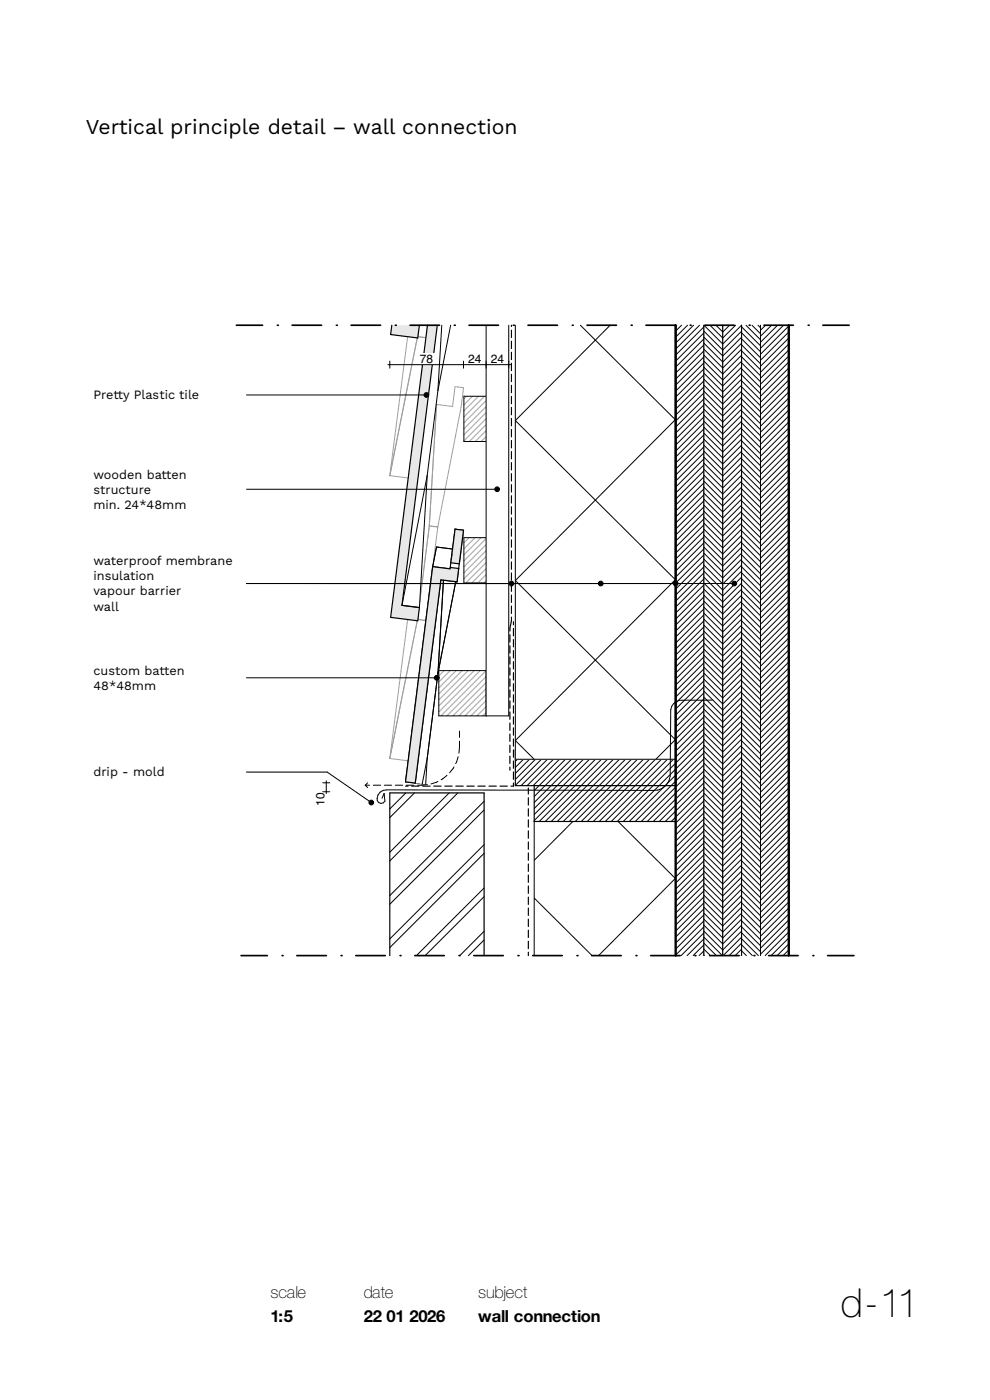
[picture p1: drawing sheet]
<svg xmlns="http://www.w3.org/2000/svg" width="210mm" height="297mm" viewBox="0 0 210 297" stroke-linecap="round" stroke-linejoin="round" font-family="sans-serif">
<path d="M99 84.1l-.6 .5M100.2 84.1l-1.8 1.8M101.5 84.1l-3.1 3.1M102.8 84.1l-4.4 4.3M103.2 92.5l-1.1 1.2M103.2 91.3l-2.4 2.4M103.2 90l-3.7 3.7M103.2 88.7l-4.8 4.8M103.2 87.5l-4.8 4.8M103.2 86.2l-4.8 4.8M103.2 84.9l-4.8 4.8" fill="none" stroke="#99a3a6" stroke-width=".21"/>
<path d="M98.4 84.1h4.8v9.6h-4.8z" fill="none" stroke="#000" stroke-width=".21"/>
<path d="M98.4 114.1h4.8v9.6h-4.8z" fill-rule="evenodd" fill="#fff"/>
<path d="M99.5 114.1l-1.1 1.1M100.8 114.1l-2.4 2.3M102 114.1l-3.6 3.6M103.2 119.3l-4.4 4.4M103.2 118l-4.8 4.8M103.2 116.7l-4.8 4.8M103.2 115.5l-4.8 4.8M103.2 114.2l-4.8 4.8M103.2 123.1l-.6 .6M103.2 121.8l-1.8 1.9M103.2 120.5l-3.1 3.2" fill="none" stroke="#99a3a6" stroke-width=".21"/>
<path d="M98.4 114.1h4.8v9.6h-4.8z" fill="none" stroke="#000" stroke-width=".21"/>
<path d="M93.1 142.3h10v9.6h-10z" fill-rule="evenodd" fill="#fff"/>
<g fill="none" stroke="#99a3a6" stroke-width=".21">
<path d="M94.2 142.3l-1.1 1.1M95.5 142.3l-2.4 2.4M96.8 142.3l-3.7 3.6M98 142.3l-4.9 4.9M99.3 142.3l-6.2 6.2M100.6 142.3l-7.5 7.5M101.8 142.3l-8.7 8.7M103.1 151.2l-.7 .7M103.1 149.9l-1.9 2M103.1 148.6l-3.2 3.3M103.1 147.4l-4.5 4.5M103.1 146.1l-5.8 5.8"/>
<path d="M103.1 144.8l-7 7.1M103.1 143.5l-8.3 8.4M103.1 142.3l-9.6 9.6"/>
</g>
<path d="M93.1 142.3h10v9.6h-10z" fill="none" stroke="#000" stroke-width=".21"/>
<path d="M82.7 168.2h20v34.5h-20z" fill-rule="evenodd" fill="#fff"/>
<path d="M86.1 168.2l-3.4 3.4M87.9 168.2l-5.2 5.2M95.3 168.2l-12.6 12.6M97.1 168.2l-14.4 14.4M102.7 171.8l-20 20M102.7 179.2l-20 20M102.7 170l-20 20M102.7 199.4l-3.3 3.3M102.7 190.2l-12.5 12.5M102.7 181l-20 20M102.7 197.6l-5.2 5.1M102.7 188.4l-14.4 14.3" fill="none" stroke="#000" stroke-width=".21"/>
<path d="M82.7 202.7v-34.5h20v34.5" fill="none" stroke="#000" stroke-width=".25"/>
<path d="M113.3 174.1h30v28.6h-30z" fill-rule="evenodd" fill="#fff"/>
<path d="M121.7 174.1l-8.4 8.4M131 174.1l12.3 12.3M113.3 190.5l12.3 12.2M143.3 186.3l-16.3 16.4M113.3 202.7v-28.6h30v28.6" fill="none" stroke="#000" stroke-width=".21"/>
<path d="M109.3 159.1h34v7.6h-34z" fill-rule="evenodd" fill="#fff"/>
<g fill="none" stroke="#000" stroke-width=".21">
<path d="M110.5 159.1l-1.2 1.2M111.8 159.1l-2.5 2.4M113 159.1l-3.7 3.7M114.3 159.1l-5 5M115.6 159.1l-6.3 6.2M116.9 159.1l-7.6 7.5M118.1 159.1l-7.6 7.6M119.4 159.1l-7.6 7.6M120.7 159.1l-7.6 7.6M122 159.1l-7.6 7.6M123.2 159.1l-7.6 7.6M124.5 159.1l-7.6 7.6"/>
<path d="M125.8 159.1l-7.6 7.6M127 159.1l-7.6 7.6M128.3 159.1l-7.6 7.6M129.6 159.1l-7.6 7.6M130.9 159.1l-7.6 7.6M132.1 159.1l-7.6 7.6M133.4 159.1l-7.6 7.6M134.7 159.1l-7.6 7.6M136 159.1l-7.6 7.6M137.2 159.1l-7.6 7.6M138.5 159.1l-7.6 7.6M139.8 159.1l-7.6 7.6"/>
<path d="M141 159.1l-7.6 7.6M142.3 159.1l-7.6 7.6M143.3 159.3l-7.3 7.4M143.3 165.7l-.9 1M143.3 164.4l-2.2 2.3M143.3 163.2l-3.5 3.5M143.3 161.9l-4.8 4.8M143.3 160.6l-6 6.1"/>
</g>
<path d="M109.3 159.1h34v7.6h-34z" fill="none" stroke="#000" stroke-width=".25"/>
<path d="M113.3 166.7h30v7.6h-30z" fill-rule="evenodd" fill="#fff"/>
<g fill="none" stroke="#000" stroke-width=".21">
<path d="M114.4 166.7l-1.1 1M115.6 166.7l-2.3 2.3M116.9 166.7l-3.6 3.6M118.2 166.7l-4.9 4.8M119.4 166.7l-6.1 6.1M120.7 166.7l-7.4 7.4M122 166.7l-7.6 7.6M123.3 166.7l-7.6 7.6M124.5 166.7l-7.6 7.6M125.8 166.7l-7.6 7.6M127.1 166.7l-7.6 7.6M128.4 166.7l-7.6 7.6"/>
<path d="M129.6 166.7l-7.6 7.6M130.9 166.7l-7.6 7.6M132.2 166.7l-7.6 7.6M133.4 166.7l-7.6 7.6M134.7 166.7l-7.6 7.6M136 166.7l-7.6 7.6M137.3 166.7l-7.6 7.6M138.5 166.7l-7.6 7.6M139.8 166.7l-7.6 7.6M141.1 166.7l-7.6 7.6M142.4 166.7l-7.6 7.6M143.3 173.3l-.9 1"/>
<path d="M143.3 172.1l-2.2 2.2M143.3 170.8l-3.5 3.5M143.3 169.5l-4.7 4.8M143.3 168.3l-6 6M143.3 167l-7.3 7.3"/>
</g>
<path d="M113.3 166.7h30v7.6h-30z" fill="none" stroke="#000" stroke-width=".25"/>
<path d="M109.3 69h34v92.1h-34z" fill-rule="evenodd" fill="#fff"/>
<path d="M109.3 69v92.1h34v-92.1M123.1 69l20.2 20.1M129.4 69l-20.1 20.2 34 33.8M143.3 89l-34 34.2 34 33.8M143.3 122.9l-34 34.2 4 4M143.3 156.9l-4.2 4.2" fill="none" stroke="#000" stroke-width=".21"/>
<path d="M143.3 69h6v133.7h-6z" fill-rule="evenodd" fill="#fff"/>
<g fill="none" stroke="#000" stroke-width=".21">
<path d="M143.3 69v133.7M144.6 69l-1.3 1.3M145.8 69l-2.5 2.5M147.1 69l-3.8 3.8M148.4 69l-5.1 5.1M149.3 79.5l-6 6M149.3 78.3l-6 6M149.3 77l-6 6M149.3 75.7l-6 6M149.3 74.4l-6 6M149.3 73.2l-6 6M149.3 71.9l-6 6"/>
<path d="M149.3 70.6l-6 6M149.3 69.3l-6 6M149.3 69v133.7M149.3 99.9l-6 6M149.3 98.6l-6 6M149.3 97.3l-6 6M149.3 96.1l-6 6M149.3 94.8l-6 6M149.3 93.5l-6 6M149.3 92.3l-6 6M149.3 91l-6 6M149.3 89.7l-6 6"/>
<path d="M149.3 88.4l-6 6M149.3 87.2l-6 6M149.3 85.9l-6 6M149.3 84.6l-6 6M149.3 83.3l-6 6M149.3 82.1l-6 6M149.3 80.8l-6 6M149.3 119l-6 6M149.3 117.7l-6 6M149.3 116.4l-6 6M149.3 115.2l-6 6M149.3 113.9l-6 6"/>
<path d="M149.3 112.6l-6 6M149.3 111.3l-6 6M149.3 110.1l-6 6M149.3 108.8l-6 6M149.3 107.5l-6 6M149.3 106.3l-6 6M149.3 105l-6 6M149.3 103.7l-6 6M149.3 102.4l-6 6M149.3 101.2l-6 6M149.3 139.3l-6 6M149.3 138.1l-6 6"/>
<path d="M149.3 136.8l-6 6M149.3 135.5l-6 6M149.3 134.3l-6 6M149.3 133l-6 6M149.3 131.7l-6 6M149.3 130.4l-6 6M149.3 129.2l-6 6M149.3 127.9l-6 6M149.3 126.6l-6 6M149.3 125.3l-6 6M149.3 124.1l-6 6M149.3 122.8l-6 6"/>
<path d="M149.3 121.5l-6 6M149.3 120.3l-6 6M149.3 159.7l-6 6M149.3 158.4l-6 6M149.3 157.2l-6 6M149.3 155.9l-6 6M149.3 154.6l-6 6M149.3 153.3l-6 6M149.3 152.1l-6 6M149.3 150.8l-6 6M149.3 149.5l-6 6M149.3 148.3l-6 6"/>
<path d="M149.3 147l-6 6M149.3 145.7l-6 6M149.3 144.4l-6 6M149.3 143.2l-6 6M149.3 141.9l-6 6M149.3 140.6l-6 6M149.3 178.8l-6 6M149.3 177.5l-6 6M149.3 176.3l-6 6M149.3 175l-6 6M149.3 173.7l-6 6M149.3 172.4l-6 6"/>
<path d="M149.3 171.2l-6 6M149.3 169.9l-6 6M149.3 168.6l-6 6M149.3 167.3l-6 6M149.3 166.1l-6 6M149.3 164.8l-6 6M149.3 163.5l-6 6M149.3 162.3l-6 6M149.3 161l-6 6M149.3 199.2l-3.5 3.5M149.3 197.9l-4.8 4.8M149.3 196.6l-6 6"/>
<path d="M149.3 195.3l-6 6M149.3 194.1l-6 6M149.3 192.8l-6 6M149.3 191.5l-6 6M149.3 190.3l-6 6M149.3 189l-6 6M149.3 187.7l-6 6M149.3 186.4l-6 6M149.3 185.2l-6 6M149.3 183.9l-6 6M149.3 182.6l-6 6M149.3 181.3l-6 6"/>
<path d="M149.3 180.1l-6 6M149.3 201.7l-1 1M149.3 200.4l-2.3 2.3"/>
</g>
<path d="M149.3 69h4v133.7h-4z" fill-rule="evenodd" fill="#fff"/>
<g fill="none" stroke="#000" stroke-width=".21">
<path d="M149.3 79.2l4 4M149.3 77.9l4 4M149.3 76.6l4 4M149.3 75.3l4 4M149.3 74.1l4 4M149.3 72.8l4 4M149.3 71.5l4 4M149.3 70.3l4 4M150.6 69l2.7 2.7M151.9 69l1.4 1.4M153.1 69l.2 .2M153.3 73l-4-4v133.7"/>
<path d="M153.3 69v133.7M149.3 99.5l4 4M149.3 98.3l4 4M149.3 97l4 4M149.3 95.7l4 4M149.3 94.4l4 4M149.3 93.2l4 4M149.3 91.9l4 4M149.3 90.6l4 4M149.3 89.3l4 4M149.3 88.1l4 4M149.3 86.8l4 4"/>
<path d="M149.3 85.5l4 4M149.3 84.3l4 4M149.3 83l4 4M149.3 81.7l4 4M149.3 80.4l4 4M149.3 119.9l4 4M149.3 118.6l4 4M149.3 117.3l4 4M149.3 116.1l4 4M149.3 114.8l4 4M149.3 113.5l4 4M149.3 112.3l4 4"/>
<path d="M149.3 111l4 4M149.3 109.7l4 4M149.3 108.4l4 4M149.3 107.2l4 4M149.3 105.9l4 4M149.3 104.6l4 4M149.3 103.3l4 4M149.3 102.1l4 4M149.3 100.8l4 4M149.3 139l4 4M149.3 137.7l4 4M149.3 136.4l4 4"/>
<path d="M149.3 135.2l4 4M149.3 133.9l4 4M149.3 132.6l4 4M149.3 131.4l4 4M149.3 130.1l4 4M149.3 128.8l4 4M149.3 127.5l4 4M149.3 126.3l4 4M149.3 125l4 4M149.3 123.7l4 4M149.3 122.4l4 4M149.3 121.2l4 4"/>
<path d="M149.3 159.4l4 4M149.3 158.1l4 4M149.3 156.8l4 4M149.3 155.5l4 4M149.3 154.3l4 4M149.3 153l4 4M149.3 151.7l4 4M149.3 150.4l4 4M149.3 149.2l4 4M149.3 147.9l4 4M149.3 146.6l4 4M149.3 145.4l4 4"/>
<path d="M149.3 144.1l4 4M149.3 142.8l4 4M149.3 141.5l4 4M149.3 140.3l4 4M149.3 179.7l4 4M149.3 178.4l4 4M149.3 177.2l4 4M149.3 175.9l4 4M149.3 174.6l4 4M149.3 173.4l4 4M149.3 172.1l4 4M149.3 170.8l4 4"/>
<path d="M149.3 169.5l4 4M149.3 168.3l4 4M149.3 167l4 4M149.3 165.7l4 4M149.3 164.4l4 4M149.3 163.2l4 4M149.3 161.9l4 4M149.3 160.6l4 4M149.3 198.8l3.9 3.9M149.3 197.5l4 4M149.3 196.3l4 4M149.3 195l4 4"/>
<path d="M149.3 193.7l4 4M149.3 192.4l4 4M149.3 191.2l4 4M149.3 189.9l4 4M149.3 188.6l4 4M149.3 187.4l4 4M149.3 186.1l4 4M149.3 184.8l4 4M149.3 183.5l4 4M149.3 182.3l4 4M149.3 181l4 4M149.3 202.6l.1 .1"/>
<path d="M149.3 201.4l1.4 1.3M149.3 200.1l2.7 2.6"/>
</g>
<path d="M153.3 69h4v133.7h-4z" fill-rule="evenodd" fill="#fff"/>
<g fill="none" stroke="#000" stroke-width=".21">
<path d="M153.3 69v133.7M153.5 69l-.2 .2M154.8 69l-1.5 1.4M156 69l-2.7 2.7M157.3 69l-4 4M157.3 79.2l-4 4M157.3 77.9l-4 4M157.3 76.6l-4 4M157.3 75.3l-4 4M157.3 74.1l-4 4M157.3 72.8l-4 4M157.3 71.5l-4 4"/>
<path d="M157.3 70.3l-4 4M157.3 69v133.7M157.3 99.5l-4 4M157.3 98.3l-4 4M157.3 97l-4 4M157.3 95.7l-4 4M157.3 94.4l-4 4M157.3 93.2l-4 4M157.3 91.9l-4 4M157.3 90.6l-4 4M157.3 89.3l-4 4M157.3 88.1l-4 4"/>
<path d="M157.3 86.8l-4 4M157.3 85.5l-4 4M157.3 84.3l-4 4M157.3 83l-4 4M157.3 81.7l-4 4M157.3 80.4l-4 4M157.3 119.9l-4 4M157.3 118.6l-4 4M157.3 117.3l-4 4M157.3 116.1l-4 4M157.3 114.8l-4 4M157.3 113.5l-4 4"/>
<path d="M157.3 112.3l-4 4M157.3 111l-4 4M157.3 109.7l-4 4M157.3 108.4l-4 4M157.3 107.2l-4 4M157.3 105.9l-4 4M157.3 104.6l-4 4M157.3 103.3l-4 4M157.3 102.1l-4 4M157.3 100.8l-4 4M157.3 139l-4 4M157.3 137.7l-4 4"/>
<path d="M157.3 136.4l-4 4M157.3 135.2l-4 4M157.3 133.9l-4 4M157.3 132.6l-4 4M157.3 131.3l-4 4M157.3 130.1l-4 4M157.3 128.8l-4 4M157.3 127.5l-4 4M157.3 126.3l-4 4M157.3 125l-4 4M157.3 123.7l-4 4M157.3 122.4l-4 4"/>
<path d="M157.3 121.2l-4 4M157.3 159.3l-4 4M157.3 158.1l-4 4M157.3 156.8l-4 4M157.3 155.5l-4 4M157.3 154.3l-4 4M157.3 153l-4 4M157.3 151.7l-4 4M157.3 150.4l-4 4M157.3 149.2l-4 4M157.3 147.9l-4 4M157.3 146.6l-4 4"/>
<path d="M157.3 145.3l-4 4M157.3 144.1l-4 4M157.3 142.8l-4 4M157.3 141.5l-4 4M157.3 140.3l-4 4M157.3 179.7l-4 4M157.3 178.4l-4 4M157.3 177.2l-4 4M157.3 175.9l-4 4M157.3 174.6l-4 4M157.3 173.3l-4 4M157.3 172.1l-4 4"/>
<path d="M157.3 170.8l-4 4M157.3 169.5l-4 4M157.3 168.3l-4 4M157.3 167l-4 4M157.3 165.7l-4 4M157.3 164.4l-4 4M157.3 163.2l-4 4M157.3 161.9l-4 4M157.3 160.6l-4 4M157.3 198.8l-3.9 3.9M157.3 197.5l-4 4M157.3 196.3l-4 4"/>
<path d="M157.3 195l-4 4M157.3 193.7l-4 4M157.3 192.4l-4 4M157.3 191.2l-4 4M157.3 189.9l-4 4M157.3 188.6l-4 4M157.3 187.3l-4 4M157.3 186.1l-4 4M157.3 184.8l-4 4M157.3 183.5l-4 4M157.3 182.3l-4 4M157.3 181l-4 4"/>
<path d="M157.3 202.6l-.1 .1M157.3 201.3l-1.4 1.4M157.3 200.1l-2.6 2.6"/>
</g>
<path d="M157.3 69h4v133.7h-4z" fill-rule="evenodd" fill="#fff"/>
<g fill="none" stroke="#000" stroke-width=".21">
<path d="M157.3 79.5l4 4M157.3 78.3l4 4M157.3 77l4 4M157.3 75.7l4 4M157.3 74.4l4 4M157.3 73.2l4 4M157.3 71.9l4 4M157.3 70.6l4 4M157.3 69.3l4 4M157.3 69v133.7M158.2 69l3.1 3.1M159.5 69l1.8 1.8"/>
<path d="M160.8 69l.5 .5M161.3 69v133.7M157.3 99.9l4 4M157.3 98.6l4 4M157.3 97.3l4 4M157.3 96.1l4 4M157.3 94.8l4 4M157.3 93.5l4 4M157.3 92.3l4 4M157.3 91l4 4M157.3 89.7l4 4M157.3 88.4l4 4"/>
<path d="M157.3 87.2l4 4M157.3 85.9l4 4M157.3 84.6l4 4M157.3 83.3l4 4M157.3 82.1l4 4M157.3 80.8l4 4M157.3 119l4 4M157.3 117.7l4 4M157.3 116.4l4 4M157.3 115.2l4 4M157.3 113.9l4 4M157.3 112.6l4 4"/>
<path d="M157.3 111.3l4 4M157.3 110.1l4 4M157.3 108.8l4 4M157.3 107.5l4 4M157.3 106.3l4 4M157.3 105l4 4M157.3 103.7l4 4M157.3 102.4l4 4M157.3 101.2l4 4M157.3 139.4l4 4M157.3 138.1l4 4M157.3 136.8l4 4"/>
<path d="M157.3 135.5l4 4M157.3 134.3l4 4M157.3 133l4 4M157.3 131.7l4 4M157.3 130.4l4 4M157.3 129.2l4 4M157.3 127.9l4 4M157.3 126.6l4 4M157.3 125.3l4 4M157.3 124.1l4 4M157.3 122.8l4 4M157.3 121.5l4 4"/>
<path d="M157.3 120.3l4 4M157.3 159.7l4 4M157.3 158.4l4 4M157.3 157.2l4 4M157.3 155.9l4 4M157.3 154.6l4 4M157.3 153.4l4 4M157.3 152.1l4 4M157.3 150.8l4 4M157.3 149.5l4 4M157.3 148.3l4 4M157.3 147l4 4"/>
<path d="M157.3 145.7l4 4M157.3 144.4l4 4M157.3 143.2l4 4M157.3 141.9l4 4M157.3 140.6l4 4M157.3 178.8l4 4M157.3 177.5l4 4M157.3 176.3l4 4M157.3 175l4 4M157.3 173.7l4 4M157.3 172.4l4 4M157.3 171.2l4 4"/>
<path d="M157.3 169.9l4 4M157.3 168.6l4 4M157.3 167.4l4 4M157.3 166.1l4 4M157.3 164.8l4 4M157.3 163.5l4 4M157.3 162.3l4 4M157.3 161l4 4M157.3 199.2l3.6 3.5M157.3 197.9l4 4M157.3 196.6l4 4M157.3 195.4l4 4"/>
<path d="M157.3 194.1l4 4M157.3 192.8l4 4M157.3 191.5l4 4M157.3 190.3l4 4M157.3 189l4 4M157.3 187.7l4 4M157.3 186.4l4 4M157.3 185.2l4 4M157.3 183.9l4 4M157.3 182.6l4 4M157.3 181.4l4 4M157.3 180.1l4 4"/>
<path d="M157.3 201.7l1 1M157.3 200.4l2.3 2.3"/>
</g>
<path d="M161.3 69h6v133.7h-6z" fill-rule="evenodd" fill="#fff"/>
<g fill="none" stroke="#000" stroke-width=".21">
<path d="M161.3 69v133.7M162.4 69l-1.1 1.1M163.7 69l-2.4 2.3M164.9 69l-3.6 3.6M166.2 69l-4.9 4.9M167.3 79.3l-6 6M167.3 78.1l-6 6M167.3 76.8l-6 6M167.3 75.5l-6 6M167.3 74.3l-6 6M167.3 73l-6 6M167.3 71.7l-6 6"/>
<path d="M167.3 70.4l-6 6M167.3 69.2l-6 6M167.3 69v133.7M167.3 99.7l-6 6M167.3 98.4l-6 6M167.3 97.2l-6 6M167.3 95.9l-6 6M167.3 94.6l-6 6M167.3 93.3l-6 6M167.3 92.1l-6 6M167.3 90.8l-6 6M167.3 89.5l-6 6"/>
<path d="M167.3 88.3l-6 6M167.3 87l-6 6M167.3 85.7l-6 6M167.3 84.4l-6 6M167.3 83.2l-6 6M167.3 81.9l-6 6M167.3 80.6l-6 6M167.3 118.8l-6 6M167.3 117.5l-6 6M167.3 116.3l-6 6M167.3 115l-6 6M167.3 113.7l-6 6"/>
<path d="M167.3 112.4l-6 6M167.3 111.2l-6 6M167.3 109.9l-6 6M167.3 108.6l-6 6M167.3 107.3l-6 6M167.3 106.1l-6 6M167.3 104.8l-6 6M167.3 103.5l-6 6M167.3 102.3l-6 6M167.3 101l-6 6M167.3 139.2l-6 6M167.3 137.9l-6 6"/>
<path d="M167.3 136.6l-6 6M167.3 135.3l-6 6M167.3 134.1l-6 6M167.3 132.8l-6 6M167.3 131.5l-6 6M167.3 130.3l-6 6M167.3 129l-6 6M167.3 127.7l-6 6M167.3 126.4l-6 6M167.3 125.2l-6 6M167.3 123.9l-6 6M167.3 122.6l-6 6"/>
<path d="M167.3 121.3l-6 6M167.3 120.1l-6 6M167.3 159.5l-6 6M167.3 158.3l-6 6M167.3 157l-6 6M167.3 155.7l-6 6M167.3 154.4l-6 6M167.3 153.2l-6 6M167.3 151.9l-6 6M167.3 150.6l-6 6M167.3 149.3l-6 6M167.3 148.1l-6 6"/>
<path d="M167.3 146.8l-6 6M167.3 145.5l-6 6M167.3 144.3l-6 6M167.3 143l-6 6M167.3 141.7l-6 6M167.3 140.4l-6 6M167.3 179.9l-6 6M167.3 178.6l-6 6M167.3 177.3l-6 6M167.3 176.1l-6 6M167.3 174.8l-6 6M167.3 173.5l-6 6"/>
<path d="M167.3 172.3l-6 6M167.3 171l-6 6M167.3 169.7l-6 6M167.3 168.4l-6 6M167.3 167.2l-6 6M167.3 165.9l-6 6M167.3 164.6l-6 6M167.3 163.3l-6 6M167.3 162.1l-6 6M167.3 160.8l-6 6M167.3 199l-3.7 3.7M167.3 197.7l-5 5"/>
<path d="M167.3 196.4l-6 6M167.3 195.2l-6 6M167.3 193.9l-6 6M167.3 192.6l-6 6M167.3 191.3l-6 6M167.3 190.1l-6 6M167.3 188.8l-6 6M167.3 187.5l-6 6M167.3 186.3l-6 6M167.3 185l-6 6M167.3 183.7l-6 6M167.3 182.4l-6 6"/>
<path d="M167.3 181.2l-6 6M167.3 201.5l-1.2 1.2M167.3 200.3l-2.4 2.4"/>
</g>
<path d="M103.1 69h4.8v82.9h-4.8z" fill-rule="evenodd" fill="#fff"/>
<path d="M103.1 69v82.9h4.8v-82.9" fill="none" stroke="#000" stroke-width=".21"/>
<!-- layer: 00 tegels -->
<path d="M92.6 85.8l3.4 .4 .5-4.2 1.8 .2-.5 4.3-4.9 25.3-2.5 19.8-1.8 30.1-5.9-.8 9.1-70.9z" fill-rule="evenodd" fill="#fff"/>
<path d="M92.6 85.8l3.4 .4 .5-4.2 1.8 .2-.5 4.3-4.9 25.3M92.6 85.8l-1.5 25.8M92.6 85.8l-.8 4.2-9.1 70.9M91.1 111.6l1.8 .2M91.1 111.6l-2.5 19.8M92.9 111.8l-2.5 19.8M88.6 131.4l1.8 .2M88.6 131.4l-5.9 29.5M90.4 131.6l-1.8 30.1-5.9-.8" fill="none" stroke="#99a3a6" stroke-width=".21"/>
<path d="M86.8 69h3.9l-.3 2.6-1.8 30.1-5.9-.8z" fill-rule="evenodd" fill="#fff"/>
<path d="M86.8 69l-4.1 31.9M88.6 71.4l1.8 .2M88.6 71.4l-5.9 29.5M88.9 69l-.3 2.4M90.4 71.6l-1.8 30.1-5.9-.8M90.7 69l-.3 2.6" fill="none" stroke="#99a3a6" stroke-width=".21"/>
<path d="M143.3 69v97.6" fill="none" stroke="#000" stroke-width=".35"/>
<!-- layer: 22 NC Binnenwanden -->
<path d="M86 165.9l4.3 .5M167.3 174.2v28.5" fill="none" stroke="#000" stroke-width=".21"/>
<g fill="none" stroke="#000" stroke-width=".25">
<path d="M108.9 131.9v.7M108.9 133.3v1.6M108.9 135.7v1.5M108.9 138v1.6M108.9 140.4v1.5M108.9 142.7v1.6M108.9 145v1.6M108.9 147.4v1.5M108.9 149.7v1.6M108.9 152.1v1.5M108.9 154.4v1.6M108.9 156.7v1.6"/>
<path d="M108.9 159.1v1.5M86 166.8h.5M87.3 166.8h1.6M89.7 166.8h1.5M92 166.8h1.6M94.3 166.8h1.6M96.7 166.8h1.6M99 166.8h1.6M101.4 166.8h1.5M103.7 166.8h1.6M106.1 166.8h1.5M108.9 166.1v.7h-.5"/>
<path d="M108.9 161.4v1.6M108.9 163.8v1.5"/>
</g>
<path d="M143.3 69v133.7M167.3 69v133.7" fill="none" stroke="#000" stroke-width=".5"/>
<g fill="none" stroke="#000" stroke-width=".21">
<path d="M97.5 155.1v1.3M97.5 157.2l-.2 2.6M151.1 148.5h-6.2a2.32 2.32 0 0 0-2.6 2.1l-.1 14a3.4 3.4 0 0 1-3.7 3.1l-56.5-.1a1.92 1.92 0 0 0-2 2.3 .89 .89 0 0 0 .8 .5 .89 .89 0 0 0 .8-.4l-.1-1.7-.5 1M77.5 166.6h.9M77.5 166.6l.5 .5M78 166.1l-.5 .5M79.2 166.6h1.5M81.5 166.6h1.6M83.9 166.6h1.5M86.2 166.6h1.6M90.7 166.5l-2.2 .1M92.9 165.8l-1.5 .5"/>
<path d="M94.8 164.5l-1.2 .9M96.3 162.7l-.9 1.2M97.2 160.5l-.5 1.5"/>
</g>
<g fill="none" stroke="#000" stroke-width=".25">
<path d="M108.5 69v.3M108.5 70v1.6M108.5 72.4v1.5M108.5 74.7v1.6M108.5 77.1v1.5M108.5 79.4v1.6M108.5 81.7v1.6M108.5 84.1v1.5M108.5 86.4v1.6M108.5 88.8v1.5M108.5 91.1v1.6M108.5 93.5v1.5"/>
<path d="M108.5 95.8v1.6M108.5 98.1v1.6M108.5 100.5v1.5M108.5 102.8v1.6M108.5 105.2v1.5M108.5 107.5v1.6M108.5 109.8v1.6M108.5 112.2v1.5M108.5 114.5v1.6M108.5 116.9v1.5M108.5 119.2v1.6M108.2 134.7v1.5"/>
<path d="M108.2 137v1.6M108.2 139.3v1.6M108.5 130.9l-.3 3M108.5 121.5v1.6M108.5 123.9v1.6M108.5 126.2v1.6M108.5 128.6v1.5M108.2 141.7v1.5M108.2 144v1.6M108.2 146.4v1.5M108.2 148.7v1.6M108.2 151v1.6"/>
<path d="M108.2 153.4v1.5M108.2 155.7v1.6M108.2 158.1v1.5M108.2 160.4v1.6M108.2 162.7v.7M112.1 167.2v1.3M112.1 169.2v1.6M112.1 171.6v1.5M112.1 173.9v1.6M112.1 176.3v1.5M112.1 178.6v1.6M112.1 180.9v1.6"/>
<path d="M112.1 183.3v1.5M112.1 185.6v1.6M112.1 188v1.5M112.1 190.3v1.6M112.1 192.7v1.5M112.1 195v1.6M112.1 197.3v1.6M112.1 199.7v1.5M112.1 202v.7"/>
</g>
<path d="M68.5 168h1.5M68.5 166.1h1.5M69.2 165.7v2.7" fill="none" stroke="#000" stroke-width=".21"/>
<!-- layer: 00 tegels -->
<g fill="#fff">
<path d="M93.5 123l3.2 .4-3.7 18.9-2.4 18.6-.3 5.5-2.2-.3z" fill-rule="evenodd"/>
<path d="M92.6 116l3.4 .5-.5 4.2-3.7-.5z" fill-rule="evenodd"/>
</g>
<path d="M95.9 116.9l-.4 3.8-3.7-.5-5.8 45.7M96 116.1l.5-3.8 1.8 .2-.5 3.8M97.7 117.1l-.8 6.3-3.4-.4-5.4 43.1" fill="none" stroke="#000" stroke-width=".25"/>
<path d="M96 116.5l-3.4-.5-.8 4.2M96 116.1l-.1 .8M97.8 116.3l-.1 .8M94.1 123.1l-1.2 19.8M96.7 123.4l-3.8 19.5M92.9 142.9l-2.3 18M90.6 160.9l-1 5.4M90.6 160.9l-.3 5.5" fill="none" stroke="#000" stroke-width=".21"/>
<path d="M92.8 69h2.8l-2.6 13.3-2.4 18.6-1.6 28-3.7-.5z" fill-rule="evenodd" fill="#fff"/>
<path d="M90.7 69h2.1l-7.5 59.4 3.7 .5-.4 2.8-5.7-.7z" fill-rule="evenodd" fill="#e6e8e9"/>
<path d="M90.7 69l-7.8 62 5.7 .7 .4-2.8-3.7-.5 7.5-59.4" fill="none" stroke="#000" stroke-width=".25"/>
<path d="M93.7 69l-.8 13.9M95.6 69l-2.7 13.9M92.9 82.9l-2.3 18M90.6 100.9l-1.6 28-3.7-.5z" fill="none" stroke="#000" stroke-width=".21"/>
<path d="M83.1 69h5.9l-.4 2.7-5.7-.7z" fill-rule="evenodd" fill="#e6e8e9"/>
<path d="M83.1 69l-.2 2 5.7 .7 .4-2.7" fill="none" stroke="#000" stroke-width=".25"/>
<path d="M91.8 120.2l3.7 .5v-.3l1.8 .2-.4 2.8-3.4-.4-5.4 43.1-2.1-.2z" fill-rule="evenodd" fill="#e6e8e9"/>
<path d="M91.8 120.2l3.7 .5v-.3l1.8 .2-.4 2.8-3.4-.4-5.4 43.1-2.1-.2z" fill="none" stroke="#000" stroke-width=".25"/>
<path d="M96.5 112.3l1.8 .2-.9 7.1-1.8-.2z" fill-rule="evenodd" fill="#e6e8e9"/>
<path d="M96.5 112.3l1.8 .2-.9 7.1-1.8-.2z" fill="none" stroke="#000" stroke-width=".25"/>
<!-- layer: 22 NC Binnenwanden -->
<g fill="none" stroke="#000" stroke-width=".21">
<path d="M52.3 83.8h37.6M52.3 103.8h52.7M52.3 123.8h103M52.3 143.8h39.8M52.3 163.8h17.1l8.9 6.2"/>
<circle cx="90.4" cy="83.8" r=".5"/>
<circle cx="105.5" cy="103.8" r=".5"/>
<circle cx="108.5" cy="123.8" r=".5"/>
<circle cx="127.4" cy="123.8" r=".5"/>
<circle cx="143.3" cy="123.8" r=".5"/>
<circle cx="155.8" cy="123.8" r=".5"/>
<circle cx="92.6" cy="143.8" r=".5"/>
<circle cx="78.8" cy="170.3" r=".5"/>
</g>
<g fill="#000">
<circle cx="90.4" cy="83.8" r=".5"/>
<circle cx="105.5" cy="103.8" r=".5"/>
<circle cx="108.5" cy="123.8" r=".5"/>
<circle cx="127.4" cy="123.8" r=".5"/>
<circle cx="143.3" cy="123.8" r=".5"/>
<circle cx="155.8" cy="123.8" r=".5"/>
<circle cx="92.6" cy="143.8" r=".5"/>
<circle cx="78.8" cy="170.3" r=".5"/>
</g>
<!-- layer: 00 tegels -->
<path d="M95.9 117.6l-.2 1M96 116.5l-3.4-.5-.8 4.2M94.1 123.1l-1.2 19.8M96.7 123.4l-3.8 19.5M92.9 142.9l-2.3 18" fill="none" stroke="#000" stroke-width=".21"/>
<g fill="#fff">
<path d="M98.9 74.8h3.6v2.6h-3.6z" fill-rule="evenodd"/>
<path d="M88.7 74.8h3.6v2.6h-3.6z" fill-rule="evenodd"/>
<path d="M103.7 74.8h3.6v2.6h-3.6z" fill-rule="evenodd"/>
</g>
<path d="M82.3 77.4h26M82.7 76.6v1.5M98.3 76.6v1.5M103.1 76.6v1.5M107.9 76.6v1.5" fill="none" stroke="#000" stroke-width=".21"/>
<g fill="none" stroke="#000" stroke-width=".35">
<path d="M50.1 69h5.6M62 69h6.2M74.5 69h6.2M87 69h6.2M99.5 69h6.2M112 69h6.3M124.5 69h6.3M137 69h6.3M149.5 69h6.3M162 69h6.3M174.5 69h5.6M51.1 202.7h5.6"/>
<path d="M63 202.7h6.2M75.5 202.7h6.2M88 202.7h6.2M100.5 202.7h6.3M113 202.7h6.3M125.5 202.7h6.3M138 202.7h6.3M150.5 202.7h6.3M163 202.7h6.3M175.6 202.7h5.5"/>
</g>
<g fill="#000">
<circle cx="58.8" cy="69" r=".18"/>
<circle cx="71.3" cy="69" r=".18"/>
<circle cx="83.9" cy="69" r=".18"/>
<circle cx="96.4" cy="69" r=".18"/>
<circle cx="108.9" cy="69" r=".18"/>
<circle cx="121.4" cy="69" r=".18"/>
<circle cx="133.9" cy="69" r=".18"/>
<circle cx="146.4" cy="69" r=".18"/>
<circle cx="158.9" cy="69" r=".18"/>
<circle cx="171.4" cy="69" r=".18"/>
<circle cx="59.8" cy="202.7" r=".18"/>
<circle cx="72.3" cy="202.7" r=".18"/>
<circle cx="84.9" cy="202.7" r=".18"/>
<circle cx="97.4" cy="202.7" r=".18"/>
<circle cx="109.9" cy="202.7" r=".18"/>
<circle cx="122.4" cy="202.7" r=".18"/>
<circle cx="134.9" cy="202.7" r=".18"/>
<circle cx="147.4" cy="202.7" r=".18"/>
<circle cx="159.9" cy="202.7" r=".18"/>
<circle cx="172.4" cy="202.7" r=".18"/>
</g>
<text font-size="8.5" x="178.4" y="279.4">d-11</text>
<text font-size="4.5" x="18.2" y="28.4">Vertical principle detail – wall connection</text>
<g font-size="3.5">
<text x="57.4" y="275.4">scale</text>
<text x="77.2" y="275.4">date</text>
<text x="101.4" y="275.4">subject</text>
<text x="57.4" y="280.4">1:5</text>
<text x="77.2" y="280.4">22</text>
<text x="82" y="280.4">01</text>
<text x="86.8" y="280.4">2026</text>
<text x="101.4" y="280.4">wall connection</text>
</g>
<g font-size="2.7">
<text x="19.8" y="84.7">Pretty Plastic tile</text>
<text x="19.8" y="101.5">wooden batten</text>
<text x="19.8" y="104.7">structure</text>
<text x="19.8" y="107.9">min. 24*48mm</text>
<text x="19.8" y="119.9">waterproof membrane</text>
<text x="19.8" y="123.1">insulation</text>
<text x="19.8" y="126.3">vapour barrier</text>
<text x="19.8" y="129.5">wall</text>
<text x="19.8" y="143.1">custom batten</text>
<text x="19.8" y="146.3">48*48mm</text>
<text x="19.8" y="164.6">drip - mold</text>
</g>
<g font-size="2.5">
<text x="89.1" y="77">78</text>
<text x="99.3" y="77">24</text>
<text x="104.1" y="77">24</text>
<text x="68.8" y="171" transform="rotate(-90 68.8 171)">10</text>
</g>
</svg>
